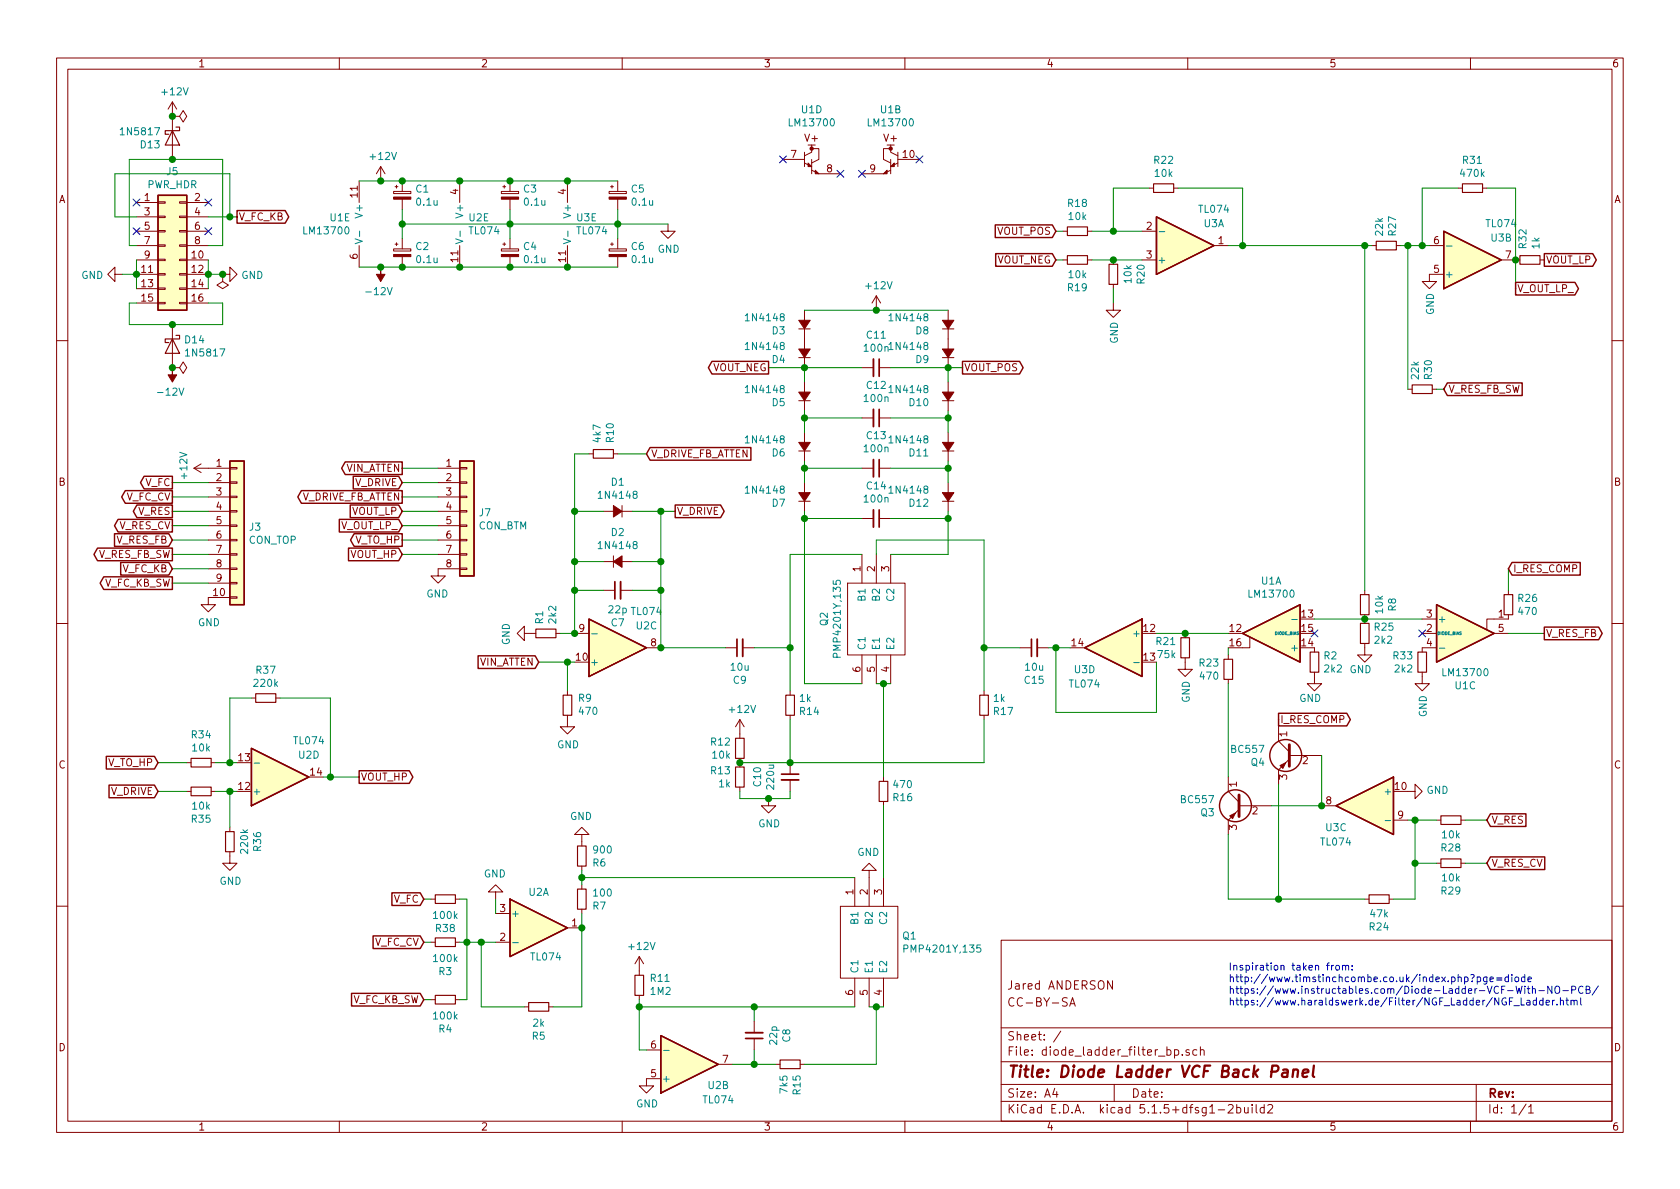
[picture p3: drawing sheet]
<svg xmlns="http://www.w3.org/2000/svg" width="297mm" height="210mm" viewBox="0 0 297 210" stroke-linecap="round" stroke-linejoin="round" font-family="sans-serif">
<g fill="none" stroke="#840000" stroke-width=".18">
<path d="M10 10.3h277v189.9h-277zM12 12.2h273v186.1h-273zM30.5 18v10.2M30.5 18l-.8 1.3M30.5 18l.7 1.3M60 10.3v1.9M110 10.3v1.9M160 10.3v1.9M210 10.3v1.9M260 10.3v1.9M24.1 35.8h3.8M24.1 38.3h3.8"/>
<path d="M27.9 38.2h1.3v.3h-1.3zM27.9 35.7h1.3v.2h-1.3zM30.5 20.6h1.2l.7-1 .6 1-.6 1-.7-1M30.5 20.6h.1M31.7 38.2h1.3v.3h-1.3zM31.7 35.7h1.3v.2h-1.3zM33 35.8h3.8M33 38.3h3.8M63.5 32v3.8M67.3 29.5l-.8 1.2M67.3 29.5v2.5M67.3 29.5l.8 1.2"/>
<path d="M69.6 33.9h3v.3h-3zM69.8 33h.6M70.1 32.8v.5M71.1 32v1.9M71.1 35.2v1.9M81.3 32v3.8M88.6 33.9h3.1v.3h-3.1zM88.9 33h.5M89.2 32.8v.5M90.2 32v1.9M90.2 35.2v1.9M100.3 32v3.8"/>
<path d="M107.7 33.9h3v.3h-3zM107.9 33h.6M108.2 32.8v.5M109.2 32v1.9M109.2 35.2v1.9M118.1 39.6v1.3h1.3l-1.3 1.3-1.3-1.3h1.3M138.4 28.2h3.8M142.2 26.9v2.6M142.2 28.8l1.3 .7M143.5 25.6v1.3l-1.3 .7M143.5 26.3h1.3v1.9l-1.3 .6M143.5 30.1l1.3 .6h3.8"/>
<path d="M143.5 28.2v2.5M157.5 25.6v1.3l1.2 .7M157.5 26.3h-1.3v1.9l1.3 .6M157.5 28.2v2.5M157.5 30.1l-1.3 .6h-3.8M158.7 28.2h3.9M158.7 28.8l-1.2 .7M158.7 26.9v2.6M203.2 33.3h.8M207.5 33.3h.8M257.8 33.3h.8M262.1 33.3h.8"/>
<path d="M20.3 48.5v-1.3l-1.3 1.3 1.3 1.3v-1.3h1.3M24.1 48.5h3.8M24.1 43.4h3.8M24.1 46h3.8M24.1 40.9h3.8M24.1 51h3.8M24.1 53.6h3.8M27.9 48.4h1.3v.2h-1.3zM27.9 50.9h1.3v.3h-1.3zM27.9 53.5h1.3v.2h-1.3zM27.9 45.8h1.3v.3h-1.3zM27.9 40.8h1.3v.2h-1.3z"/>
<path d="M27.9 43.3h1.3v.3h-1.3zM30.5 57.4v7.6M31.7 48.4h1.3v.2h-1.3zM31.7 50.9h1.3v.3h-1.3zM31.7 53.5h1.3v.2h-1.3zM31.7 45.8h1.3v.3h-1.3zM31.7 40.8h1.3v.2h-1.3zM31.7 43.3h1.3v.3h-1.3zM33 48.5h3.8M33 43.4h3.8M33 46h3.8M33 40.9h3.8"/>
<path d="M33 51h3.8M33 53.6h3.8M39.4 48.5v1.3l1 .6-1 .6-1-.6 1-.6M39.4 48.5h.1M39.4 48.5h1.2v1.3l1.3-1.3-1.3-1.3v1.3M63.5 43.4v3.8M69.6 44h3v.4h-3zM69.8 43.2h.6M70.1 42.9v.5M71.1 42.2v1.8M71.1 45.4v1.8M81.3 43.4v3.8"/>
<path d="M88.6 44h3.1v.4h-3.1zM88.9 43.2h.5M89.2 42.9v.5M90.2 42.2v1.8M90.2 45.4v1.8M100.3 43.4v3.8M107.7 44h3v.4h-3zM107.9 43.2h.6M108.2 42.9v.5M109.2 42.2v1.8M109.2 45.4v1.8M141.2 58.2h2.1"/>
<path d="M142.2 54.9v10.1M154.9 52.3v2.6M154.9 52.3l-.7 1.3M154.9 52.3l.8 1.3M166.6 58.2h2.1M167.6 54.9v10.1M188 46h.7M188 40.9h.7M192.3 46h.7M192.3 40.9h.7M196.8 53.6v1.3h1.3l-1.3 1.2-1.2-1.2h1.2M196.8 46v.7"/>
<path d="M196.8 50.3v.7M201.9 46h2.6M201.9 40.9h2.6M214.6 43.4h2.6M242.6 43.4h.7M246.9 43.4h.7M252.7 43.4h2.6M255.3 48.5h-2.6v1.3h1.3l-1.3 1.2-1.2-1.2h1.2M265.4 46h3.3M272.3 46h.7M10 60.2h2M30.5 65h1.2l.7-1 .6 1-.6 1-.7-1"/>
<path d="M30.5 65h.1M141.2 70.9h2.1M141.2 79.8h2.1M141.2 63.2h2.1M142.2 67.6v5M142.2 76.4v5.1M152.4 65h2M152.4 73.9h2M155.4 65h2.1M155.4 73.9h2.1M166.6 70.9h2.1M166.6 79.8h2.1"/>
<path d="M166.6 63.2h2.1M167.6 67.6v5M167.6 76.4v5.1M248.9 68.8h.8M253.2 68.8h.8M285 60.2h2M34.3 82.8h6.3M34.3 82.8l1.3 .8M35.6 82l-1.3 .8M36.8 90.4h3.8M36.8 85.3h3.8M36.8 87.9h3.8"/>
<path d="M36.8 93h3.8M36.8 95.5h3.8M36.8 98h3.8M40.6 97.9h1.3v.3h-1.3zM40.6 95.4h1.3v.2h-1.3zM40.6 90.3h1.3v.2h-1.3zM40.6 87.8h1.3v.2h-1.3zM40.6 85.2h1.3v.3h-1.3zM40.6 82.7h1.3v.2h-1.3zM40.6 92.8h1.3v.3h-1.3zM77.5 90.4h3.8M77.5 82.8h3.8"/>
<path d="M77.5 85.3h3.8M77.5 87.9h3.8M77.5 93h3.8M77.5 95.5h3.8M77.5 98h3.8M81.3 95.4h1.2v.2h-1.2zM81.3 97.9h1.2v.3h-1.2zM81.3 92.8h1.2v.3h-1.2zM81.3 87.8h1.2v.2h-1.2zM81.3 85.2h1.2v.3h-1.2zM81.3 82.7h1.2v.2h-1.2zM81.3 90.3h1.2v.2h-1.2z"/>
<path d="M104.1 80.3h.8M106.7 99.3h5.1M106.7 90.4h5.1M108.5 80.3h.7M108.5 98.3v2M110 89.4v2M141.2 88.6h2.1M142.2 85.3v5.1M152.4 98v5.1M152.4 82.8h2M152.4 91.7h2M154.9 98v5.1"/>
<path d="M155.4 82.8h2.1M155.4 91.7h2.1M157.5 98v5.1M166.6 88.6h2.1M167.6 85.3v5.1M10 110.3h2M36.8 100.6h3.8M36.8 103.1h3.8M40.6 100.5h1.3v.2h-1.3zM40.6 103h1.3v.2h-1.3zM40.6 105.5h1.3v.3h-1.3zM40.6 105.7h-3.8v1.2h1.3l-1.3 1.3-1.2-1.3h1.2"/>
<path d="M81.3 100.5h1.2v.2h-1.2zM81.3 100.6h-3.8v1.2h-1.3l1.3 1.3 1.2-1.3h-1.2M92.7 112v-1.3l-1.3 1.3 1.3 1.3v-1.3h2M98.3 112h.8M101.6 112h2.5M106.7 104.4h2M109.7 104.4h2.1M114.3 114.5h2.5M128.3 114.5h2M131.3 114.5h2M149.9 103.1h10.1v12.7h-10.1zM152.4 115.8v5.1"/>
<path d="M154.9 115.8v5.1M157.5 115.8v5.1M180.3 114.5h2.1M183.4 114.5h2M209.5 116.3v2.1h1.3l-1.3 1.2-1.2-1.2h1.2M209.5 112v.8M217.2 115.8v.8M221 112.6v1.9h-1.3M232.4 118.9v2h1.3l-1.3 1.3-1.3-1.3h1.3M232.4 114.5v.8M241.3 113.8v2h1.3l-1.3 1.3-1.3-1.3h1.3M241.3 104.4v.8"/>
<path d="M241.3 108.7v1.5M251.5 118.9v2h1.2l-1.2 1.3-1.3-1.3h1.3M251.5 112h2.5M251.5 109.5h2.5M254 114.5h-2.5v.8M264.2 112h2.5M266.7 108.7v.8h-3.8v1.9M266.7 104.4v.8M285 110.3h2M33 139.9h.8M33 134.9h.8M37.3 139.9h.8"/>
<path d="M37.3 134.9h.8M44.4 123.4h.8M48.8 123.4h.7M100.3 126.5v2h1.3l-1.3 1.3-1.2-1.3h1.2M100.3 122.2v.7M130.8 127.2v3.4M130.8 134.1v1.5M130.8 139.2v.7M130.8 127.2l-.8 1.3M130.8 127.2l.8 1.3M139.7 122.2v.7M139.7 126.5v.7"/>
<path d="M139.7 134.9v2M139.7 137.9v2M156.2 137.4v.8M174 122.2v.7M174 126.5v.7M217.2 120.1v.8M217.2 137.4v2.5l1.9 2M226.1 128.5v2.6l1.9 1.9M228 134.2l-1.9 1.9v2.6M228 133.6h5.7M248.9 139.9h1.3v-1.2l1.3 1.2-1.3 1.3v-1.3M40.6 150.6v2h1.3l-1.3 1.3-1.2-1.3h1.2"/>
<path d="M40.6 146.3v.8M76.2 159h.8M80.5 159h.8M87.6 157.7h1.3l-1.3-1.2-1.2 1.2h1.2v1.3M102.9 147.6h1.2l-1.2-1.3-1.3 1.3h1.3v2M102.9 153.2v.7M102.9 156.5v.7M135.9 141.2v1.3h1.3l-1.3 1.3-1.3-1.3h1.3M151.1 155.2v5.1M153.7 153.9h1.2l-1.2-1.3-1.3 1.3h1.3v6.4M156.2 141.7v.8M156.2 155.2v5.1"/>
<path d="M219.1 143.1l-1.9 1.9v2.6M219.1 142.5h5.7M233.7 142.5h2.5M241.3 159h.8M245.6 159h.8M246.4 145h2.5M254 152.6h.8M254 145h.8M258.3 152.6h.8M258.3 145h.8M10 160.2h2M76.2 176.8h.8"/>
<path d="M76.2 166.6h.8M80.5 176.8h.8M80.5 166.6h.8M87.6 166.6h2.6M87.6 161.5h2.6M92.7 178h.8M97 178h.8M100.3 164.1h2.6M102.9 160.8v.7M113 169.2l-.7 1.2M113 169.2v3.3M113 176v.8"/>
<path d="M113 169.2l.8 1.2M148.6 160.3h10.1v12.7h-10.1zM151.1 173v5M153.7 173v5M156.2 173v5M177 166.3h108v32h-108zM188.7 176.5l-.6-.1-.3 .3 .1 .3 .7 .3 .1 .2-.1 .3a.62 .62 0 0 1-.8 0M189.1 177.9l.5-1.5 .5 1.5M189.3 177.5h.7M196.7 173.4v1.5l-.9-1.5v1.5M285 160.2h2M60 198.3v1.9"/>
<path d="M110 198.3v1.9M114.3 185.7h2.5M116.8 190.7h-2.5v1.3h1.3l-1.3 1.3-1.3-1.3h1.3M127 188.2h2.5M133.3 180.6v2M133.3 183.6v2.1M137.2 188.2h.7M141.5 188.2h.7M160 198.3v1.9M177 194.8h108M177 191.8h108M177 187.8h108"/>
<path d="M177 181.8h108M186.5 192.5l-.4 1h1M186.8 193v1M187.6 182.3l-1.3 2M197 191.8v3M207.7 185.7l.4-.1 .3 .3-.1 .6-.2 .1-.4-.1M207.7 185.6v1.5M209 186.5v.1M210 198.3v1.9M210.3 185.7a.37 .37 0 0 0-.6 .1l.1 .2 .5 .2v.1l-.2 .3-.4-.1M211.6 185.7l-.4-.1-.3 .3 .1 .6 .2 .1 .4-.1M212.2 185.7h.1a.37 .37 0 0 1 .6 .1v.8"/>
<path d="M212.2 185.1v1.5M215.4 196.3h1.1M217.2 195.5l.2-.2h.4l.2 .5-.9 1h.9M218.7 195.9l.4-.1 .3 .3-.1 .6h-.6M218.7 195.3v1.5M220 195.8l.1 .9 .3 .1 .3-.1M220.7 195.8v1M221.4 195.3v.2M221.4 195.8v1M222.1 195.3v1.3l.2 .2M223.5 195.9l-.4-.1-.3 .3 .1 .6 .2 .1 .4-.1M223.5 195.3v1.5"/>
<path d="M224.2 195.5l.2-.2h.3l.3 .5-.9 1h.9M260 198.3v1.9M261 191.8v6.5M269.8 195.2l-1.2 2M270.3 195.8l.4-.5v1.5M270.3 196.8h.8"/>
</g>
<path d="M226.9 189.2h.7v1.2M227.7 189.6l-.7 .1a.4 .4 0 0 0-.3 .3 .4 .4 0 0 0 .2 .4l.7-.1M228.7 189.3a.5 .5 0 0 1 .8 .1l-.1 1M228.7 189.1l-.2 1.3M230.3 189.8l1-.2v-.4l-.6-.1-.3 .3v.9l.1 .1 .6-.1M232.3 188.4l-.2 1.8 .3 .2" fill="none" stroke="#840000" stroke-width=".41"/>
<g fill="#ffffc2" stroke="#ffffc2" stroke-width=".18">
<path d="M104.1 109.5l10.2 5-10.2 5.1z"/>
<path d="M255.3 40.9l10.1 5.1-10.1 5z"/>
<path d="M254 106.9l10.2 5.1-10.2 5.1z"/>
<path d="M116.8 183.1l10.2 5.1-10.2 5.1z"/>
<path d="M90.2 159l10.1 5.1-10.1 5.1z"/>
<path d="M191.8 114.5l10.1-5v10.1z"/>
<path d="M27.9 34.5h5.1v20.4h-5.1z"/>
<path d="M44.4 132.3l10.2 5.1-10.2 5.1z"/>
<path d="M81.3 81.5h2.5v20.3h-2.5z"/>
<path d="M204.5 38.3l10.1 5.1-10.1 5.1z"/>
<path d="M40.6 81.5h2.6v25.4h-2.6z"/>
<path d="M219.7 112l10.2-5.1v10.2z"/>
<path d="M236.2 142.5l10.2-5.1v10.2z"/>
</g>
<g fill="none" stroke="#840000" stroke-width=".25">
<path d="M27.9 34.5h5.1v20.4h-5.1zM41.9 37.2h8.5l.7 1.1-.7 1.2h-8.5zM176 39.8h10.1l.6 1.1-.6 1.1h-10.1zM204.5 38.3l10.1 5.1-10.1 5.1zM176 44.9h10.1l.6 1.1-.6 1.1h-10.1zM255.3 40.9l10.1 5.1-10.1 5zM268 49.9h10.5l.6 1.1-.6 1.2h-10.5zM273 44.9h8.6l.6 1.1-.6 1.1h-8.6zM114.9 79.1h17.9v2.3h-17.9l-.6-1.1zM125.9 63.9h10v2.2h-10l-.7-1.1zM170.2 63.9h10.1l.6 1.1-.6 1.1h-10.1zM255.9 67.7h13.2v2.2h-13.2l-.6-1.1z"/>
<path d="M17.2 96.9h13.3v2.3h-13.3l-.6-1.2zM20.2 94.4h9.6l.7 1.1-.7 1.1h-9.6zM20.9 91.8h9.6v2.3h-9.6l-.7-1.1zM21.3 99.5h8.5l.7 1.1-.7 1.1h-8.5zM22.1 86.8h8.4v2.2h-8.4l-.6-1.1zM24.2 89.3h6.3v2.2h-6.3l-.6-1.1zM25.5 84.2h5v2.3h-5l-.7-1.2zM40.6 81.5h2.6v25.4h-2.6zM53.3 86.8h17.8v2.2h-17.8l-.6-1.1zM60 91.8h10.5l.6 1.2-.6 1.1h-10.5zM61 81.7h10.1v2.2h-10.1l-.6-1.1zM61.6 96.9h8.9l.6 1.1-.6 1.2h-8.9z"/>
<path d="M61.9 89.3h8.6l.6 1.1-.6 1.1h-8.6zM62.5 84.2h8l.6 1.1-.6 1.2h-8zM62.6 94.4h8.5v2.2h-8.5l-.6-1.1zM81.3 81.5h2.5v20.3h-2.5zM119.4 89.3h8l.6 1.1-.6 1.1h-8zM267.3 99.5h12.1v2.2h-12.1l-.6-1.1zM18.3 102h12.2v2.2h-12.2l-.6-1.1zM84.5 116h10.1l.6 1.1-.6 1.1h-10.1zM104.1 109.5l10.2 5-10.2 5.1zM191.8 114.5l10.1-5v10.1zM219.7 112l10.2-5.1v10.2zM254 106.9l10.2 5.1-10.2 5.1z"/>
<path d="M273 110.9h9.7l.6 1.1-.6 1.1h-9.7zM18.8 133.8h8.5l.6 1.1-.6 1.1h-8.5zM19.3 138.8h8l.6 1.1-.6 1.2h-8zM44.4 132.3l10.2 5.1-10.2 5.1zM63.5 136.3h8.9l.6 1.1-.6 1.1h-8.9zM226.1 126.1h12l.7 1.1-.7 1.2h-12zM69.3 157.9h5l.6 1.1-.6 1.1h-5zM90.2 159l10.1 5.1-10.1 5.1zM236.2 142.5l10.2-5.1v10.2zM263.5 143.9h6.3v2.2h-6.3l-.6-1.1zM263.5 151.5h9.6v2.3h-9.6l-.6-1.2zM62.2 175.7h12.1l.6 1.1-.6 1.1h-12.1z"/>
<path d="M66 165.5h8.3l.6 1.1-.6 1.1h-8.3zM116.8 183.1l10.2 5.1-10.2 5.1z"/>
<circle cx="227.3" cy="133.6" r="2.82"/>
<circle cx="218.4" cy="142.5" r="2.82"/>
</g>
<g fill="none" stroke="#008484" stroke-width=".18">
<path d="M62.8 42.2l1.3 .5-1.3 .4M63.6 40.9v.9M80.6 42.2l1.2 .5-1.2 .4M81.4 40.9v.9M99.6 42.2l1.3 .5-1.3 .4M100.4 40.9v.9M205 41h.9M255.8 43.5h.9M104.6 112.1h1M147.3 102.7v.6h.6l-.1-.4 .3-.3h.3l.2 .3-.1 .4M148 116.2l-.1-.6h-.5l-.1 .1v.5h1.3M200.5 117.2h.9"/>
<path d="M228.4 109.5h1M254.5 114.6h1M44.9 134.9h1M244.9 145.1h1M90.7 166.7h.9M159.8 167.8l.6-.1 .1-.5-.2-.1h-.5v1.3M173.4 167.1h-.7v.6l.5-.1 .2 .2v.3l-.2 .3-.5-.2M117.3 185.7h1"/>
</g>
<g fill="none" stroke="#840000" stroke-width=".2">
<path d="M30.5 23.1l1.2 2.5h-2.5zM31.1 22.5h.6v.6h-2.5v.6h.6M204 32.5h3.5v1.5h-3.5zM258.6 32.5h3.5v1.5h-3.5zM30.5 59.9l1.2 2.6h-2.5zM31.1 59.3h.6v.6h-2.5v.7h.6M188.7 40.1h3.6v1.6h-3.6zM188.7 45.2h3.6v1.5h-3.6zM196.1 46.7h1.5v3.6h-1.5zM243.3 42.7h3.6v1.5h-3.6zM268.7 45.2h3.6v1.5h-3.6zM104.9 79.5h3.6v1.5h-3.6z"/>
<path d="M249.7 68.1h3.5v1.5h-3.5zM94.7 111.2h3.6v1.6h-3.6zM208.8 112.8h1.5v3.5h-1.5zM216.4 116.6h1.5v3.5h-1.5zM231.6 115.3h1.6v3.6h-1.6zM240.5 110.2h1.6v3.6h-1.6zM240.5 105.2h1.6v3.5h-1.6zM250.7 115.3h1.5v3.6h-1.5zM265.9 105.2h1.6v3.5h-1.6zM33.8 139.2h3.5v1.5h-3.5zM33.8 134.1h3.5v1.5h-3.5zM45.2 122.7h3.6v1.5h-3.6z"/>
<path d="M99.6 122.9h1.5v3.6h-1.5zM130 135.6h1.6v3.6h-1.6zM130 130.6h1.6v3.5h-1.6zM138.9 122.9h1.6v3.6h-1.6zM155.4 138.2h1.6v3.5h-1.6zM173.2 122.9h1.6v3.6h-1.6zM39.9 147.1h1.5v3.5h-1.5zM77 158.2h3.5v1.6h-3.5zM102.1 157.2h1.5v3.6h-1.5zM102.1 149.6h1.5v3.6h-1.5zM242.1 158.2h3.5v1.6h-3.5zM254.8 151.9h3.5v1.5h-3.5z"/>
<path d="M254.8 144.3h3.5v1.5h-3.5zM77 176h3.5v1.5h-3.5zM77 165.9h3.5v1.5h-3.5zM93.5 177.3h3.5v1.5h-3.5zM112.3 172.5h1.5v3.5h-1.5zM137.9 187.4h3.6v1.6h-3.6z"/>
</g>
<g fill="#840000" stroke="#840000" stroke-width=".18">
<path d="M141.2 69.3h2.1l-1.1 1.6z"/>
<path d="M166.6 69.3h2.1l-1.1 1.6z"/>
<path d="M141.2 78.2h2.1l-1.1 1.6z"/>
<path d="M166.6 78.2h2.1l-1.1 1.6z"/>
<path d="M166.6 61.7h2.1l-1.1 1.5z"/>
<path d="M166.6 56.6h2.1l-1.1 1.6z"/>
<path d="M108.5 99.3l1.5-1v2z"/>
<path d="M108.5 89.4l1.5 1-1.5 1z"/>
<path d="M141.2 61.7h2.1l-1.1 1.5z"/>
<path d="M107.7 45h3v.4h-3z"/>
<path d="M107.7 34.8h3v.4h-3z"/>
<path d="M88.6 45h3.1v.4h-3.1z"/>
<path d="M88.6 34.8h3.1v.4h-3.1z"/>
<path d="M69.6 45h3v.4h-3z"/>
<path d="M69.6 34.8h3v.4h-3z"/>
<path d="M30.5 65v1.3h.7l-.7 1.3-.8-1.3h.8z"/>
<path d="M226.3 135.4l1-.5-.5 1z"/>
<path d="M166.6 87.1h2.1l-1.1 1.5z"/>
<path d="M141.2 87.1h2.1l-1.1 1.5z"/>
<path d="M142.9 28.8l.6 .7h-.6z"/>
<path d="M144.1 30.1l.7 .6h-.7z"/>
<path d="M67.3 47.2v1.3h.8l-.8 1.3-.8-1.3h.8z"/>
<path d="M141.2 56.6h2.1l-1.1 1.6z"/>
<path d="M157.5 29.5l.6-.7v.7z"/>
<path d="M156.2 30.7l.6-.6v.6z"/>
<path d="M217.4 144.3l1-.5-.5 1z"/>
</g>
<path d="M154.4 63.5v3M154.4 72.4v3M154.4 81.3v3M154.4 90.2v3M109.7 102.9v3M131.3 113v3.1M183.4 113v3.1M138.2 137.9h3M131.8 182.6h3.1" fill="none" stroke="#840000" stroke-width=".33"/>
<path d="M155.4 63.5v3M155.4 72.4v3M155.4 81.3v3M155.4 90.2v3M108.7 102.9v3M130.3 113v3.1M182.4 113v3.1M138.2 136.9h3M131.8 183.6h3.1" fill="none" stroke="#840000" stroke-width=".3"/>
<path d="M228 131.7v3.8M219.1 140.6v3.8" fill="none" stroke="#840000" stroke-width=".51"/>
<g fill="#840000" stroke="#840000" stroke-width=".25">
<circle cx="143.5" cy="26.3" r=".25"/>
<circle cx="157.5" cy="26.3" r=".25"/>
</g>
<g fill="none" stroke="#008400" stroke-width=".18">
<path d="M24.1 38.3h-3.8v-7.6h20.3v7.6M36.8 38.3h5.1M63.5 32h45.7M71.1 37.1v5.1M71.1 39.6h47M90.2 37.1v5.1M109.2 37.1v5.1M203.2 33.3h-6.4v7.6M208.3 33.3h11.4v10.1M257.8 33.3h-6.3v10.1M262.9 33.3h5.1v17.7M21.6 48.5h2.5"/>
<path d="M24.1 43.4h-1.2v-15.2h16.5v15.2h-2.6M24.1 53.6h-1.2v3.8h16.5v-3.8h-2.6M24.1 46v5M36.8 48.5h2.6M36.8 46v5M63.5 47.2h45.7M142.2 54.9h25.4M186.7 46h1.3M186.7 40.9h1.3M193 46h8.9M193 40.9h8.9M196.8 51v2.6"/>
<path d="M217.2 43.4h25.4M241.3 43.4v61M247.6 43.4h5.1M248.9 43.4v25.4M135.9 65h16.5M142.2 65v2.6M142.2 72.6v3.8M142.2 73.9h10.2M157.5 65h12.7M157.5 73.9h10.1M167.6 65v2.6M167.6 72.6v3.8"/>
<path d="M254 68.8h1.3M30.5 95.5h6.3M30.5 85.3h6.3M30.5 90.4h6.3M30.5 98h6.3M30.5 93h6.3M30.5 87.9h6.3M71.1 95.5h6.4M71.1 82.8h6.4M71.1 85.3h6.4M71.1 90.4h6.4M71.1 98h6.4"/>
<path d="M71.1 93h6.4M71.1 87.9h6.4M101.6 90.4h5.1M101.6 99.3h5.1M104.1 80.3h-2.5v31.7h-2.5M109.2 80.3h5.1M111.8 90.4h7.6M111.8 99.3h5M116.8 90.4v24.1h11.5M142.2 81.5v3.8M142.2 90.4v30.5h10.2M142.2 82.8h10.2"/>
<path d="M142.2 91.7h10.2M152.4 98h-12.7v24.2M154.9 98v-2.5h19.1v26.7M157.5 82.8h10.1M157.5 91.7h10.1M167.6 81.5v3.8M167.6 90.4v7.6h-10.1M30.5 103.1h6.3M30.5 100.6h6.3M95.2 117.1h6.4M100.3 117.1v5.1M101.6 104.4h5.1"/>
<path d="M111.8 104.4h5M133.3 114.5h6.4M174 114.5h6.3M185.4 114.5h3.8M186.7 114.5v11.5h17.8v-8.9M204.5 112h12.7M217.2 114.5v1.3M232.4 109.5h19.1M266.7 112h6.3M266.7 100.6v3.8M27.9 139.9h5.1M27.9 134.9h5.1"/>
<path d="M38.1 139.9h3.8M38.1 134.9h3.8M40.6 139.9v6.4M44.4 123.4h-3.8v11.5M49.5 123.4h8.9v14M57.1 137.4h6.4M130.8 139.9v1.3h8.9v-1.3M139.7 127.2v7.7M154.9 120.9h2.6M156.2 120.9v16.5M174 127.2v7.7h-43.2M217.2 120.9v16.5"/>
<path d="M226.1 138.7v20.3M233.7 133.6v8.9h-8.9M74.9 159h1.3M81.3 159h1.2v17.8h-1.2M87.6 159v2.5M102.9 153.9v2.6M102.9 155.2h48.2M156.2 142.5v12.7M217.2 147.6v11.4h24.1M248.9 145h5.1M250.2 145v14h-3.8M250.2 152.6h3.8"/>
<path d="M259.1 145h3.8M259.1 152.6h3.8M74.9 166.6h1.3M74.9 176.8h1.3M81.3 166.6h6.3M85.1 166.6v11.4h7.6M102.9 161.5v16.5h-5.1M113 178h38.1M113 176.8v8.9h1.3M133.3 178v2.6M153.7 178h2.5M154.9 178v10.2h-12.7"/>
<path d="M129.5 188.2h7.7M133.3 185.7v2.5"/>
</g>
<g fill="none" stroke="#0000c2" stroke-width=".18">
<path d="M235.4 170.7v.8M235.8 170.7l-.4 .2M236.2 170.8l.2-.1 .4 .1v.5l-.1 .2h-.3l-.2-.1zM237.4 170.8l.2-.1 .2 .1 .1 .7M237.4 170.7v.8M237.9 170.9l.2-.2 .3 .1 .1 .7M239.1 171.4v.1M239.1 170.8v.1M261.2 172.8h.4l.2 .2-.1 .6h-.5M261.2 172.8v1.2M262.9 172.8l-.1 1.1-.1 .1h-.3M262.9 172.8h-.4l-.2 .2 .1 .6h.5"/>
<path d="M263.4 173.2l.6-.1v-.3h-.4l-.2 .1 .1 .7h.5M264.6 172.9h1M264.6 173.3h1M266.7 172.8h-.4l-.2 .2 .1 .6h.5M266.7 172.3v1.3M267.3 172.3v.2M267.3 172.8v.8M268 172.8h.3l.2 .2-.1 .6h-.3l-.3-.2zM268 174.4l.3 1.3 .3-1 .2 1 .3-1.3M268.9 176.4v1.3h.6M269.6 172.8h-.4l-.2 .2 .1 .6h.5M269.6 174.4v.1"/>
<path d="M269.6 172.3v1.3M269.6 174.8v.9M270 176.9h.5v.8M270 174.8h.5M270.2 173.2l.6-.1-.1-.3h-.4l-.1 .1v.7h.5M270.2 174.4v1.1l.3 .2M270.5 177.2h-.4l-.2 .2 .2 .3h.4M270.9 174.9l.2-.1 .3 .1 .1 .8M270.9 174.4v1.3M271.7 176.9h-.4l-.2 .2 .1 .6h.5M271.7 176.4v1.3M272.1 175.2h.9"/>
<path d="M272.8 176.9h-.4l-.2 .2 .1 .6h.5M272.8 176.4v1.3M273.4 177.3l.6-.1-.1-.3h-.4l-.1 .2v.6h.5M274.4 174.4v1.3l-.7-1.3v1.3M274.5 176.9v.8M274.9 176.9l-.4 .2M275 174.6a.45 .45 0 0 1 .7 0 .88 .88 0 0 1-.2 1.1l-.4-.1a1.07 1.07 0 0 1-.1-1zM275.3 177.6v.1M275.9 177l.2-.1h.3v.8M275.9 176.4v1.3M276.3 175.2h1M276.9 176.9h.4"/>
<path d="M277 176.4v1.1l.3 .2M277.8 177l.2-.1h.3v.8M277.8 176.9v.8M277.9 175.1l.7-.2v-.4l-.2-.1h-.5v1.3M278.3 177.1l.2-.2h.3l.1 .8M279.5 176.4v1.1l.2 .2M279.9 174.5a.6 .6 0 0 0-.8 .4 .6 .6 0 0 0 .6 .8l.2-.2M280.4 175l.6-.1 .1-.2-.1-.2-.6-.1v1.3h.5l.2-.2 .1-.3-.4-.2M282.6 174.3l-1.1 1.7"/>
</g>
<g fill="#008400" stroke="#008400" stroke-width=".25">
<circle cx="67.3" cy="32" r=".51"/>
<circle cx="67.3" cy="47.2" r=".51"/>
<circle cx="116.8" cy="90.4" r=".51"/>
<circle cx="130.8" cy="134.9" r=".51"/>
<circle cx="102.9" cy="155.2" r=".51"/>
<circle cx="139.7" cy="134.9" r=".51"/>
<circle cx="156.2" cy="120.9" r=".51"/>
<circle cx="139.7" cy="114.5" r=".51"/>
<circle cx="250.2" cy="145" r=".51"/>
<circle cx="100.3" cy="117.1" r=".51"/>
<circle cx="40.6" cy="38.3" r=".51"/>
<circle cx="167.6" cy="73.9" r=".51"/>
<circle cx="102.9" cy="164.1" r=".51"/>
<circle cx="196.9" cy="46" r=".51"/>
<circle cx="196.9" cy="40.9" r=".51"/>
<circle cx="24.1" cy="48.5" r=".51"/>
<circle cx="268" cy="46" r=".51"/>
<circle cx="142.2" cy="91.7" r=".51"/>
<circle cx="167.6" cy="91.7" r=".51"/>
<circle cx="36.8" cy="48.5" r=".51"/>
<circle cx="167.6" cy="65" r=".51"/>
<circle cx="142.2" cy="65" r=".51"/>
<circle cx="113" cy="178" r=".51"/>
<circle cx="142.2" cy="82.8" r=".51"/>
<circle cx="167.6" cy="82.8" r=".51"/>
<circle cx="186.7" cy="114.5" r=".51"/>
<circle cx="135.9" cy="141.2" r=".51"/>
<circle cx="142.2" cy="73.9" r=".51"/>
<circle cx="209.6" cy="112" r=".51"/>
<circle cx="101.6" cy="104.4" r=".51"/>
<circle cx="116.8" cy="104.4" r=".51"/>
<circle cx="116.8" cy="99.3" r=".51"/>
<circle cx="154.9" cy="54.9" r=".51"/>
<circle cx="101.6" cy="99.3" r=".51"/>
<circle cx="101.6" cy="90.4" r=".51"/>
<circle cx="174" cy="114.5" r=".51"/>
<circle cx="101.6" cy="112" r=".51"/>
<circle cx="233.7" cy="142.5" r=".51"/>
<circle cx="226.1" cy="159" r=".51"/>
<circle cx="133.3" cy="188.2" r=".51"/>
<circle cx="133.4" cy="178" r=".51"/>
<circle cx="30.5" cy="20.6" r=".51"/>
<circle cx="109.2" cy="39.6" r=".51"/>
<circle cx="100.3" cy="47.2" r=".51"/>
<circle cx="90.2" cy="47.2" r=".51"/>
<circle cx="81.3" cy="47.2" r=".51"/>
<circle cx="30.5" cy="65" r=".51"/>
<circle cx="30.5" cy="57.4" r=".51"/>
<circle cx="71.1" cy="47.2" r=".51"/>
<circle cx="250.2" cy="152.6" r=".51"/>
<circle cx="30.5" cy="28.2" r=".51"/>
<circle cx="71.1" cy="32" r=".51"/>
<circle cx="39.4" cy="48.5" r=".51"/>
<circle cx="116.8" cy="114.5" r=".51"/>
<circle cx="154.9" cy="178" r=".51"/>
<circle cx="85.1" cy="166.6" r=".51"/>
<circle cx="40.6" cy="134.9" r=".51"/>
<circle cx="82.6" cy="166.6" r=".51"/>
<circle cx="58.4" cy="137.4" r=".51"/>
<circle cx="40.6" cy="139.9" r=".51"/>
<circle cx="248.9" cy="43.4" r=".51"/>
<circle cx="90.2" cy="32" r=".51"/>
<circle cx="251.5" cy="43.4" r=".51"/>
<circle cx="100.3" cy="32" r=".51"/>
<circle cx="241.3" cy="43.4" r=".51"/>
<circle cx="81.3" cy="32" r=".51"/>
<circle cx="219.7" cy="43.4" r=".51"/>
<circle cx="71.1" cy="39.6" r=".51"/>
<circle cx="241.3" cy="109.5" r=".51"/>
<circle cx="90.2" cy="39.6" r=".51"/>
</g>
<g fill="none" stroke="#000084" stroke-width=".18">
<path d="M23.5 35.2l1.2 1.2M24.7 35.2l-1.2 1.2M36.2 35.2l1.2 1.2M37.4 35.2l-1.2 1.2M137.8 27.6l1.2 1.2M139 27.6l-1.2 1.2M148 30.1l1.2 1.2M149.2 30.1l-1.2 1.2M151.8 30.1l1.2 1.2M153 30.1l-1.2 1.2M162 27.6l1.2 1.2M163.2 27.6l-1.2 1.2"/>
<path d="M23.5 40.3l1.2 1.2M24.7 40.3l-1.2 1.2M36.2 40.3l1.2 1.2M37.4 40.3l-1.2 1.2M231.8 111.4l1.2 1.2M233 111.4l-1.2 1.2M250.9 111.4l1.2 1.2M252.1 111.4l-1.2 1.2"/>
</g>
<text font-size="2.8" fill="#840000" x="178" y="190.5">Title: Diode Ladder VCF Back Panel</text>
<g font-size="2.1" fill="#840000">
<text x="178" y="178">CC-BY-SA</text>
<text x="178" y="175">Jared ANDERSON</text>
<text x="178" y="184">Sheet: /</text>
<text x="178" y="186.7">File: diode_ladder_filter_bp.sch</text>
<text x="178" y="196.9">KiCad E.D.A. kicad 5.1.5+dfsg1-2build2</text>
<text x="178" y="194.1">Size: A4</text>
<text x="200" y="194.1">Date:</text>
<text x="263" y="194.1">Rev:</text>
<text x="263" y="196.9">Id: 1/1</text>
</g>
<g font-size="1.8" fill="#840000">
<text x="35" y="11.9">1</text>
<text x="85" y="11.9">2</text>
<text x="135" y="11.9">3</text>
<text x="185" y="11.9">4</text>
<text x="235" y="11.9">5</text>
<text x="285" y="11.9">6</text>
<text x="139.9" y="27.9">7</text>
<text x="142.4" y="25.1">V+</text>
<text x="156.4" y="25.1">V+</text>
<text x="159.7" y="27.9">10</text>
<text x="10.4" y="35.9">A</text>
<text x="25.6" y="35.6">1</text>
<text x="34.4" y="35.6">2</text>
<text x="63.2" y="34.9" transform="rotate(-90 63.2 34.9)">11</text>
<text x="81" y="34.4" transform="rotate(-90 81 34.4)">4</text>
<text x="100.1" y="34.4" transform="rotate(-90 100.1 34.4)">4</text>
<text x="146.2" y="30.5">8</text>
<text x="153.8" y="30.5">9</text>
<text x="285.4" y="35.9">A</text>
<text x="25.6" y="38.1">3</text>
<text x="25.6" y="40.6">5</text>
<text x="34.4" y="38.1">4</text>
<text x="34.4" y="40.6">6</text>
<text x="42.2" y="39">V_FC_KB</text>
<text x="176.3" y="41.5">VOUT_POS</text>
<text x="202.7" y="40.6">2</text>
<text x="25.6" y="43.2">7</text>
<text x="25.6" y="45.7">9</text>
<text x="34" y="45.7">10</text>
<text x="34.4" y="43.2">8</text>
<text x="63.2" y="45.8" transform="rotate(-90 63.2 45.8)">6</text>
<text x="81" y="46.3" transform="rotate(-90 81 46.3)">11</text>
<text x="100.1" y="46.3" transform="rotate(-90 100.1 46.3)">11</text>
<text x="176.2" y="46.6">VOUT_NEG</text>
<text x="202.7" y="45.7">3</text>
<text x="215.4" y="43.2">1</text>
<text x="253.5" y="43.2">6</text>
<text x="266.2" y="45.7">7</text>
<text x="273.3" y="46.6">VOUT_LP</text>
<text x="25.1" y="48.3">11</text>
<text x="25.1" y="50.8">13</text>
<text x="25.1" y="53.3">15</text>
<text x="34" y="48.3">12</text>
<text x="34" y="50.8">14</text>
<text x="34" y="53.3">16</text>
<text x="253.5" y="48.3">5</text>
<text x="268.2" y="51.7">V_OUT_LP_</text>
<text x="125.9" y="65.7">VOUT_NEG</text>
<text x="170.4" y="65.7">VOUT_POS</text>
<text x="256.1" y="69.5">V_RES_FB_SW</text>
<text x="38.3" y="82.5">1</text>
<text x="61" y="83.4">VIN_ATTEN</text>
<text x="78.9" y="82.5">1</text>
<text x="115.1" y="80.9">V_DRIVE_FB_ATTEN</text>
<text x="10.4" y="85.9">B</text>
<text x="22.3" y="88.5">V_FC_CV</text>
<text x="25.7" y="86">V_FC</text>
<text x="38.3" y="85.1">2</text>
<text x="38.3" y="87.6">3</text>
<text x="53.1" y="88.5">V_DRIVE_FB_ATTEN</text>
<text x="62.8" y="86">V_DRIVE</text>
<text x="78.9" y="85.1">2</text>
<text x="78.9" y="87.6">3</text>
<text x="285.4" y="85.9">B</text>
<text x="21" y="93.6">V_RES_CV</text>
<text x="24.4" y="91.1">V_RES</text>
<text x="38.3" y="90.2">4</text>
<text x="38.3" y="92.7">5</text>
<text x="38.3" y="95.2">6</text>
<text x="60.2" y="93.6">V_OUT_LP_</text>
<text x="62.2" y="91.1">VOUT_LP</text>
<text x="78.9" y="90.2">4</text>
<text x="78.9" y="92.7">5</text>
<text x="78.9" y="95.2">6</text>
<text x="119.6" y="91.1">V_DRIVE</text>
<text x="17.2" y="98.7">V_RES_FB_SW</text>
<text x="20.5" y="96.1">V_RES_FB</text>
<text x="21.6" y="101.2">V_FC_KB</text>
<text x="38.3" y="97.8">7</text>
<text x="38.3" y="100.3">8</text>
<text x="62" y="98.7">VOUT_HP</text>
<text x="62.8" y="96.1">V_TO_HP</text>
<text x="78.9" y="97.8">7</text>
<text x="78.9" y="100.3">8</text>
<text x="152.1" y="101.1" transform="rotate(-90 152.1 101.1)">1</text>
<text x="154.7" y="101.1" transform="rotate(-90 154.7 101.1)">2</text>
<text x="157.2" y="101.1" transform="rotate(-90 157.2 101.1)">3</text>
<text x="267.5" y="101.2">I_RES_COMP</text>
<text x="18.3" y="103.8">V_FC_KB_SW</text>
<text x="37.8" y="105.4">10</text>
<text x="38.3" y="102.9">9</text>
<text x="102.4" y="111.8">9</text>
<text x="202.2" y="111.8">12</text>
<text x="217.5" y="111.8">12</text>
<text x="230.2" y="109.2">13</text>
<text x="230.2" y="111.8">15</text>
<text x="252.2" y="111.8">2</text>
<text x="252.2" y="109.2">3</text>
<text x="264.9" y="109.2">1</text>
<text x="264.9" y="111.8">5</text>
<text x="273.3" y="112.6">V_RES_FB</text>
<text x="84.6" y="117.7">VIN_ATTEN</text>
<text x="101.9" y="116.8">10</text>
<text x="115.1" y="114.3">8</text>
<text x="152.1" y="118.8" transform="rotate(-90 152.1 118.8)">6</text>
<text x="154.7" y="118.8" transform="rotate(-90 154.7 118.8)">5</text>
<text x="157.2" y="118.8" transform="rotate(-90 157.2 118.8)">4</text>
<text x="189.5" y="114.3">14</text>
<text x="202.2" y="116.8">13</text>
<text x="217.5" y="114.3">16</text>
<text x="230.2" y="114.3">14</text>
<text x="252.2" y="114.3">4</text>
<text x="226.3" y="127.9">I_RES_COMP</text>
<text x="227.6" y="130.3" transform="rotate(-90 227.6 130.3)">1</text>
<text x="10.4" y="135.9">C</text>
<text x="19.1" y="135.5">V_TO_HP</text>
<text x="42.2" y="134.6">13</text>
<text x="54.9" y="137.2">14</text>
<text x="227.6" y="137.9" transform="rotate(-90 227.6 137.9)">3</text>
<text x="230.3" y="135.1">2</text>
<text x="285.4" y="135.9">C</text>
<text x="19.6" y="140.6">V_DRIVE</text>
<text x="42.2" y="139.7">12</text>
<text x="63.8" y="138">VOUT_HP</text>
<text x="218.7" y="139.2" transform="rotate(-90 218.7 139.2)">1</text>
<text x="234.5" y="142.2">8</text>
<text x="246.7" y="139.7">10</text>
<text x="218.7" y="146.8" transform="rotate(-90 218.7 146.8)">3</text>
<text x="221.4" y="144">2</text>
<text x="247.2" y="144.8">9</text>
<text x="263.7" y="145.7">V_RES</text>
<text x="263.7" y="153.3">V_RES_CV</text>
<text x="69.6" y="159.6">V_FC</text>
<text x="88.4" y="161.3">3</text>
<text x="150.9" y="158.2" transform="rotate(-90 150.9 158.2)">1</text>
<text x="153.4" y="158.2" transform="rotate(-90 153.4 158.2)">2</text>
<text x="156" y="158.2" transform="rotate(-90 156 158.2)">3</text>
<text x="66.2" y="167.3">V_FC_CV</text>
<text x="88.4" y="166.4">2</text>
<text x="101.1" y="163.8">1</text>
<text x="62.3" y="177.4">V_FC_KB_SW</text>
<text x="150.9" y="176" transform="rotate(-90 150.9 176)">6</text>
<text x="153.4" y="176" transform="rotate(-90 153.4 176)">5</text>
<text x="156" y="176" transform="rotate(-90 156 176)">4</text>
<text x="10.4" y="185.9">D</text>
<text x="115.1" y="185.4">6</text>
<text x="285.4" y="185.9">D</text>
<text x="115.1" y="190.5">5</text>
<text x="127.8" y="188">7</text>
<text x="35" y="199.9">1</text>
<text x="85" y="199.9">2</text>
<text x="135" y="199.9">3</text>
<text x="185" y="199.9">4</text>
<text x="235" y="199.9">5</text>
<text x="285" y="199.9">6</text>
</g>
<g font-size="1.8" fill="#008484">
<text x="28.8" y="16.9">+12V</text>
<text x="21.6" y="23.9">1N5817</text>
<text x="139.8" y="22.3">LM13700</text>
<text x="141.8" y="20">U1D</text>
<text x="153.7" y="22.3">LM13700</text>
<text x="155.7" y="20">U1B</text>
<text x="24.9" y="26.2">D13</text>
<text x="65.6" y="28.3">+12V</text>
<text x="204.1" y="29">R22</text>
<text x="258.7" y="29">R31</text>
<text x="26" y="33.3">PWR_HDR</text>
<text x="29.5" y="31">J5</text>
<text x="73.6" y="34.1">C1</text>
<text x="92.6" y="34.1">C3</text>
<text x="111.7" y="34.1">C5</text>
<text x="204.3" y="31.3">10k</text>
<text x="258.4" y="31.3">470k</text>
<text x="53.9" y="41.4">LM13700</text>
<text x="58.4" y="39.1">U1E</text>
<text x="64.1" y="38.1" transform="rotate(-90 64.1 38.1)">V+</text>
<text x="73.8" y="36.4">0.1u</text>
<text x="81.9" y="38.1" transform="rotate(-90 81.9 38.1)">V+</text>
<text x="83" y="39.1">U2E</text>
<text x="83.1" y="41.4">TL074</text>
<text x="92.8" y="36.4">0.1u</text>
<text x="101" y="38.1" transform="rotate(-90 101 38.1)">V+</text>
<text x="102" y="39.1">U3E</text>
<text x="102.1" y="41.4">TL074</text>
<text x="111.9" y="36.4">0.1u</text>
<text x="188.9" y="36.6">R18</text>
<text x="189" y="38.9">10k</text>
<text x="212.1" y="37.6">TL074</text>
<text x="212.9" y="40.2">U3A</text>
<text x="244.5" y="41.6" transform="rotate(-90 244.5 41.6)">22k</text>
<text x="246.8" y="41.6" transform="rotate(-90 246.8 41.6)">R27</text>
<text x="262.9" y="40.2">TL074</text>
<text x="73.6" y="44.2">C2</text>
<text x="73.8" y="46.5">0.1u</text>
<text x="92.6" y="44.2">C4</text>
<text x="92.8" y="46.5">0.1u</text>
<text x="111.7" y="44.2">C6</text>
<text x="111.9" y="46.5">0.1u</text>
<text x="116.3" y="44.7">GND</text>
<text x="204.6" y="46.6">+</text>
<text x="263.7" y="42.7">U3B</text>
<text x="269.9" y="43.9" transform="rotate(-90 269.9 43.9)">R32</text>
<text x="272.2" y="44" transform="rotate(-90 272.2 44)">1k</text>
<text x="14.4" y="49.3">GND</text>
<text x="42.7" y="49.3">GND</text>
<text x="65.1" y="52.2">-12V</text>
<text x="153.2" y="51.1">+12V</text>
<text x="188.8" y="51.5">R19</text>
<text x="189" y="49.2">10k</text>
<text x="200.1" y="50" transform="rotate(-90 200.1 50)">10k</text>
<text x="202.4" y="50.1" transform="rotate(-90 202.4 50.1)">R20</text>
<text x="255.4" y="49.1">+</text>
<text x="132.1" y="56.8">1N4148</text>
<text x="136.6" y="59.1">D3</text>
<text x="153.3" y="59.9">C11</text>
<text x="157.5" y="56.8">1N4148</text>
<text x="162" y="59.1">D8</text>
<text x="253.5" y="55.7" transform="rotate(-90 253.5 55.7)">GND</text>
<text x="32.8" y="60.7">D14</text>
<text x="33.1" y="63">1N5817</text>
<text x="132.1" y="61.9">1N4148</text>
<text x="136.6" y="64.2">D4</text>
<text x="152.9" y="62.2">100n 1N4148</text>
<text x="162" y="64.2">D9</text>
<text x="197.7" y="60.8" transform="rotate(-90 197.7 60.8)">GND</text>
<text x="28.2" y="70">-12V</text>
<text x="132.1" y="69.5">1N4148</text>
<text x="136.6" y="71.8">D5</text>
<text x="152.9" y="71.1">100n</text>
<text x="153.3" y="68.8">C12</text>
<text x="157.5" y="69.5">1N4148</text>
<text x="160.8" y="71.8">D10</text>
<text x="250.9" y="67" transform="rotate(-90 250.9 67)">22k</text>
<text x="253.2" y="67" transform="rotate(-90 253.2 67)">R30</text>
<text x="153.3" y="77.7">C13</text>
<text x="106.2" y="78.2" transform="rotate(-90 106.2 78.2)">4k7</text>
<text x="108.5" y="78.2" transform="rotate(-90 108.5 78.2)">R10</text>
<text x="132.1" y="78.4">1N4148</text>
<text x="136.6" y="80.7">D6</text>
<text x="152.9" y="80">100n</text>
<text x="157.5" y="78.4">1N4148</text>
<text x="160.8" y="80.7">D11</text>
<text x="33.1" y="84.5" transform="rotate(-90 33.1 84.5)">+12V</text>
<text x="106.1" y="88.2">1N4148</text>
<text x="108.1" y="85.9">D1</text>
<text x="132.1" y="87.3">1N4148</text>
<text x="136.6" y="89.6">D7</text>
<text x="152.9" y="88.9">100n</text>
<text x="153.3" y="86.6">C14</text>
<text x="157.5" y="87.3">1N4148</text>
<text x="160.8" y="89.6">D12</text>
<text x="44.1" y="93.8">J3</text>
<text x="84.6" y="93.6">CON_BTM</text>
<text x="84.8" y="91.3">J7</text>
<text x="108.1" y="94.8">D2</text>
<text x="44" y="96.2">CON_TOP</text>
<text x="106.1" y="97.1">1N4148</text>
<text x="75.4" y="105.7">GND</text>
<text x="153" y="106.1" transform="rotate(-90 153 106.1)">B1</text>
<text x="155.6" y="106.1" transform="rotate(-90 155.6 106.1)">B2</text>
<text x="158.1" y="106.1" transform="rotate(-90 158.1 106.1)">C2</text>
<text x="221.1" y="105.7">LM13700</text>
<text x="223" y="103.4">U1A</text>
<text x="268.5" y="106.4">R26</text>
<text x="35" y="110.7">GND</text>
<text x="96" y="110.3" transform="rotate(-90 96 110.3)">R1</text>
<text x="98.3" y="110.2" transform="rotate(-90 98.3 110.2)">2k2</text>
<text x="107.7" y="108.5">22p TL074</text>
<text x="108.1" y="110.8">C7</text>
<text x="112.5" y="111.3">U2C</text>
<text x="146.4" y="110.6" transform="rotate(-90 146.4 110.6)">Q2</text>
<text x="200.8" y="112.6">+</text>
<text x="243.1" y="111.5">R25</text>
<text x="243.1" y="113.8">2k2</text>
<text x="244.5" y="108.4" transform="rotate(-90 244.5 108.4)">10k</text>
<text x="246.8" y="108" transform="rotate(-90 246.8 108)">R8</text>
<text x="254.1" y="110.1">+</text>
<text x="268.6" y="108.8">470</text>
<text x="45.4" y="119.1">R37</text>
<text x="90.1" y="114.1" transform="rotate(-90 90.1 114.1)">GND</text>
<text x="104.3" y="117.7">+</text>
<text x="129.3" y="118.6">10u</text>
<text x="148.7" y="115.7" transform="rotate(-90 148.7 115.7)">PMP4201Y,135</text>
<text x="153" y="115.1" transform="rotate(-90 153 115.1)">C1</text>
<text x="155.6" y="115.1" transform="rotate(-90 155.6 115.1)">E1</text>
<text x="158.1" y="115.1" transform="rotate(-90 158.1 115.1)">E2</text>
<text x="181.4" y="118.6">10u</text>
<text x="190" y="119">U3D</text>
<text x="204.5" y="114.1">R21</text>
<text x="204.8" y="116.4">75k</text>
<text x="212.1" y="117.9">R23</text>
<text x="228.7" y="115.2">+</text>
<text x="234.1" y="116.6">R2</text>
<text x="234.2" y="118.9">2k2</text>
<text x="238.6" y="119">GND</text>
<text x="246.4" y="116.6">R33</text>
<text x="246.7" y="118.9">2k2</text>
<text x="255.3" y="119.6">LM13700</text>
<text x="45" y="121.5">220k</text>
<text x="102.3" y="124.1">R9</text>
<text x="129.7" y="120.9">C9</text>
<text x="141.4" y="124.1">1k</text>
<text x="175.7" y="124.1">1k</text>
<text x="181.2" y="120.9">C15</text>
<text x="189.2" y="121.6">TL074</text>
<text x="210.4" y="124.3" transform="rotate(-90 210.4 124.3)">GND</text>
<text x="212.3" y="120.2">470</text>
<text x="229.7" y="124.1">GND</text>
<text x="257.3" y="121.9">U1C</text>
<text x="33.9" y="130.6">R34</text>
<text x="52.1" y="131.6">TL074</text>
<text x="102.5" y="126.4">470</text>
<text x="125.8" y="131.8">R12</text>
<text x="129.1" y="126.1">+12V</text>
<text x="141.5" y="126.4">R14</text>
<text x="175.8" y="126.4">R17</text>
<text x="252.3" y="126.8" transform="rotate(-90 252.3 126.8)">GND</text>
<text x="34.1" y="132.9">10k</text>
<text x="52.9" y="134.2">U2D</text>
<text x="98.5" y="132.3">GND</text>
<text x="125.8" y="136.9">R13</text>
<text x="126" y="134.2">10k</text>
<text x="217.8" y="133.1">BC557</text>
<text x="221.2" y="135.5">Q4</text>
<text x="34.1" y="143.2">10k</text>
<text x="44.6" y="140.6">+</text>
<text x="127.2" y="139.2">1k</text>
<text x="134.6" y="139" transform="rotate(-90 134.6 139)">C10</text>
<text x="136.9" y="139.4" transform="rotate(-90 136.9 139.4)">220u</text>
<text x="158" y="141.7">R16</text>
<text x="158.1" y="139.4">470</text>
<text x="208.9" y="142">BC557</text>
<text x="245.2" y="140.6">+</text>
<text x="252.2" y="140.4">GND</text>
<text x="33.9" y="145.5">R35</text>
<text x="100.8" y="145">GND</text>
<text x="134.1" y="146.3">GND</text>
<text x="212.3" y="144.3">Q3</text>
<text x="233.7" y="149.5">TL074</text>
<text x="234.5" y="147">U3C</text>
<text x="255.1" y="148.3">10k</text>
<text x="43.9" y="150.8" transform="rotate(-90 43.9 150.8)">220k</text>
<text x="46.2" y="150.5" transform="rotate(-90 46.2 150.5)">R36</text>
<text x="85.5" y="155.2">GND</text>
<text x="104.9" y="153.2">R6</text>
<text x="105.1" y="150.9">900</text>
<text x="151.6" y="151.4">GND</text>
<text x="254.9" y="150.6">R28</text>
<text x="255.1" y="155.9">10k</text>
<text x="38.8" y="156.5">GND</text>
<text x="93.5" y="158.4">U2A</text>
<text x="104.9" y="160.9">R7</text>
<text x="105.1" y="158.5">100</text>
<text x="254.9" y="158.2">R29</text>
<text x="76.8" y="162.5">100k</text>
<text x="77.1" y="164.8">R38</text>
<text x="90.3" y="162.2">+</text>
<text x="111.3" y="168">+12V</text>
<text x="151.8" y="163.3" transform="rotate(-90 151.8 163.3)">B1</text>
<text x="154.3" y="163.3" transform="rotate(-90 154.3 163.3)">B2</text>
<text x="156.8" y="163.3" transform="rotate(-90 156.8 163.3)">C2</text>
<text x="159.6" y="166.1">Q1</text>
<text x="242.2" y="164.5">R24</text>
<text x="242.4" y="162.2">47k</text>
<text x="76.8" y="170.1">100k</text>
<text x="77.6" y="172.4">R3</text>
<text x="94" y="169.8">TL074</text>
<text x="115.1" y="173.6">R11</text>
<text x="151.8" y="172.2" transform="rotate(-90 151.8 172.2)">C1</text>
<text x="154.3" y="172.2" transform="rotate(-90 154.3 172.2)">E1</text>
<text x="156.8" y="172.2" transform="rotate(-90 156.8 172.2)">E2</text>
<text x="160.4" y="168.4">PMP4201Y,135</text>
<text x="115.1" y="175.9">1M2</text>
<text x="76.8" y="180.3">100k</text>
<text x="77.6" y="182.6">R4</text>
<text x="94.1" y="183.9">R5</text>
<text x="94.3" y="181.6">2k</text>
<text x="137.4" y="184.7" transform="rotate(-90 137.4 184.7)">22p</text>
<text x="139.7" y="184.2" transform="rotate(-90 139.7 184.2)">C8</text>
<text x="117" y="191.4">+</text>
<text x="112.5" y="195.8">GND</text>
<text x="124.5" y="195.1">TL074</text>
<text x="125.2" y="192.6">U2B</text>
<text x="139.2" y="193.3" transform="rotate(-90 139.2 193.3)">7k5</text>
<text x="141.6" y="193.5" transform="rotate(-90 141.6 193.5)">R15</text>
</g>
<g font-size="1.8" fill="#0000c2">
<text x="217.2" y="171.6">Inspiration taken from:</text>
<text x="217.2" y="173.7">http://www.timstinchcombe.co.uk/index.php?pge=diode</text>
<text x="217.2" y="175.7">https://www.instructables.com/Diode-Ladder-VCF-With-NO-PCB/</text>
<text x="217.2" y="177.8">https://www.haraldswerk.de/Filter/NGF_Ladder/NGF_Ladder.html</text>
</g>
<g font-size=".7" fill="#008484">
<text x="225.4" y="112.3">DIODE_BIAS</text>
<text x="254.1" y="112.3">DIODE_BIAS</text>
</g>
</svg>
